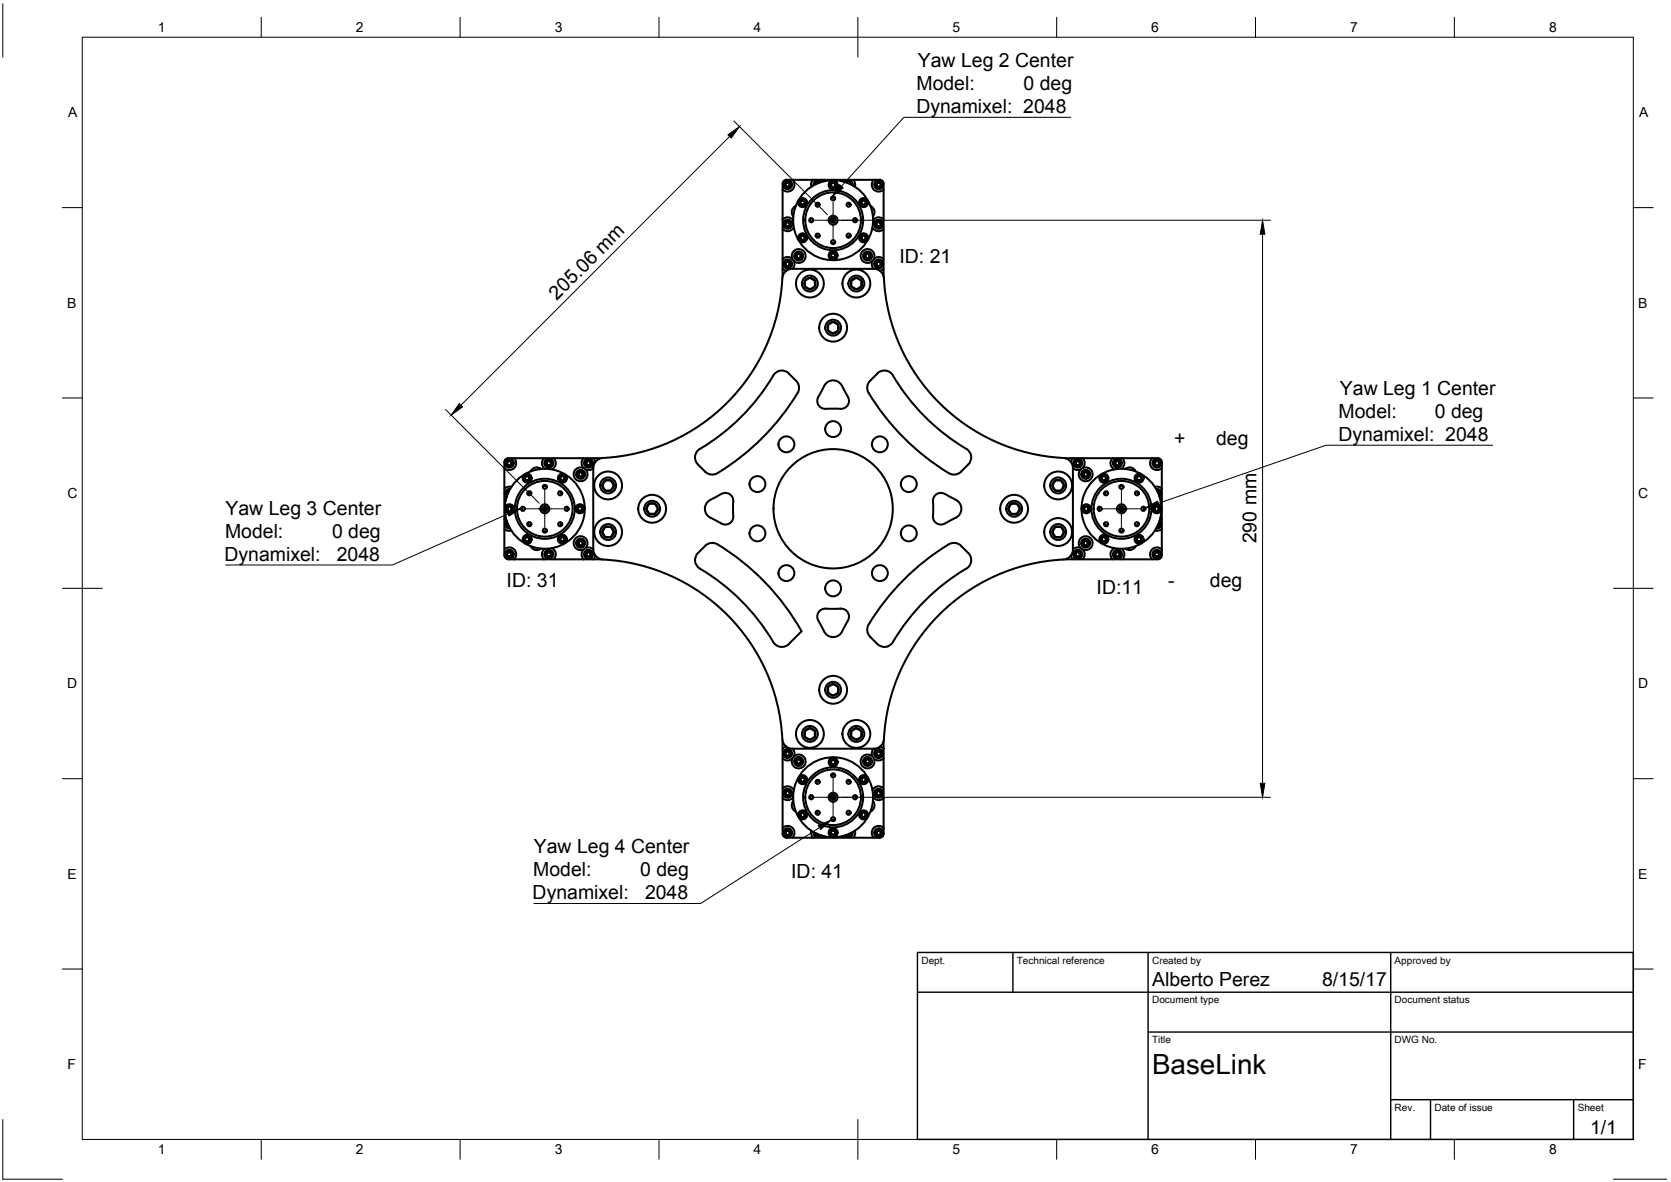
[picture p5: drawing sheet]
<svg xmlns="http://www.w3.org/2000/svg" width="420mm" height="297mm" viewBox="0 0 420 297" stroke-linecap="round" stroke-linejoin="round" font-family="sans-serif">
<g fill="none" stroke="#000" stroke-width=".51">
<path d="M196.8 55.1a1.75 1.75 0 0 1 2.6 .2M197.5 56.7l.5 .3M197.5 56.1l.5-.3 .5 .3M197.5 56.1v.6M197.5 46.7l.5 .3M197.5 46.1v.6M197.5 56.6l.5 .3M197.5 56.1v.5M198 45.8l-.5 .3M198 45.8l.5 .3M198.5 56.1v.6l-.5 .3M198.5 46.1v.6l-.5 .3"/>
<path d="M198.5 56.1v.5l-.5 .3M199.3 45.2a1.75 1.75 0 0 1 0 2.5 1.75 1.75 0 0 1-2.5-.1M199.6 57.1a1.75 1.75 0 0 1-2.8 .5M200.1 51.7a1.75 1.75 0 0 0-.6 2.7M203.9 54.8v1M204.4 45.2l-.5 1 .1 .7M205.2 46.1v.2M205.2 59l.7 .7M205.2 46.1l-.1 .2M205.9 51l-.7 .7M205.9 46l-.2-.2-.5 .3M206 45.9h-.5l-.3 .2"/>
<path d="M206.4 45.8a1.01 1.01 0 0 0-1.1-.3 1.01 1.01 0 0 0-.6 1M206.6 45.7a1.13 1.13 0 0 0-1.4-.3 1.13 1.13 0 0 0-.6 1.2M206.9 45.2l.3 .4M209 46.2v.6M209 46.2l.5-.3 .5 .3v.6l-.5 .3-.5-.3M209 46.2a.58 .58 0 0 1 .9-.2 .58 .58 0 0 1 0 .9 .58 .58 0 0 1-.9-.1M210 49.7h-1M212 45.2l-.2 .4M212.4 45.7a1.13 1.13 0 0 1 1.3-.3 1.13 1.13 0 0 1 .7 1.2M212.5 45.8a1.01 1.01 0 0 1 1.2-.3 1.01 1.01 0 0 1 .6 1M213 45.9h.5l.3 .2M213.1 46l.2-.2 .5 .3"/>
<path d="M213.1 51l.7 .7M213.8 46.1v.2M213.8 46.1l.1 .2M213.8 59l-.7 .7M214.5 45.2l.4 .6 .1 1.1M215.1 54.8v1M216.6 50.6v.6l.5 .3M217.1 50.3l-.5 .3M217.1 50.3l.5 .3M217.1 59.2l.5 .3M217.1 59.2l-.5 .3v.5M217.1 59.2l-.5 .3v.6"/>
<path d="M217.6 50.6v.6l-.5 .3M217.6 59.5v.5M217.6 59.5v.6M218.9 51.7a1.75 1.75 0 0 1 .6 2.7M219.4 57.1a1.75 1.75 0 0 0 2.8 .5M219.7 45.2a1.75 1.75 0 0 0 0 2.5 1.75 1.75 0 0 0 2.5-.1M221.4 56.1l-.5-.3-.5 .3v.6l.5 .3M221.4 56.1v.6l-.5 .3M221.4 46.1l-.5-.3-.5 .3v.6l.5 .3M221.4 46.1v.6l-.5 .3M221.4 56.1v.5l-.5 .3M221.4 56.1a.58 .58 0 0 0-1 0 .58 .58 0 0 0 .5 .8"/>
<path d="M221.4 46.1a.58 .58 0 0 0-1 0 .58 .58 0 0 0 .5 .9M222.2 46.2v23.3M222.2 55.1a1.75 1.75 0 0 0-2.7 .2M222.2 46.2a.97 .97 0 0 0-1-1h-23.4a1.01 1.01 0 0 0-1 1v23.3M196.8 67.5l.9 .5M197.5 66.6l.5 .3M197.5 66.6v-.6l.6-.2 .4 .2v.6l-.5 .3M197.5 66.6a.58 .58 0 0 1 .3-.8 .58 .58 0 0 1 .8 .4 .58 .58 0 0 1-.6 .7M199.2 67.6h20.5M199.2 67.5a2.51 2.51 0 0 0-2.5 2.4 47.7 47.7 0 0 1-45.7 45.3 2.51 2.51 0 0 0-1.8 2.4M199.2 65l.4 .6M199.2 65a1.75 1.75 0 0 1 1.6-2.4 1.75 1.75 0 0 1 1.7 2.4 1.75 1.75 0 0 1-2.9 .6"/>
<path d="M199.2 65.1a1.75 1.75 0 0 0-2.4 0M199.6 65.6a1.75 1.75 0 0 1-.3 1.9M200.3 64l.5-.2 .5 .2M200.3 64.6l.5 .3M200.3 64v.6M200.3 64.1l.5-.3 .5 .3M200.3 64.1v.5M201.3 64.1v.5l-.5 .3M201.3 64v.6l-.5 .3M202.4 70.5l.7-.4a.85 .85 0 0 1 1.4 .2 1.21 1.21 0 0 1 .4 1.5l-.8 .6a1.14 1.14 0 0 1-1.5-.3l-.2-.1zM210 61h-1M216.6 72l-1.3 .7"/>
<path d="M216.6 72v-.9a.84 .84 0 0 0-.9-1 .85 .85 0 0 0-1.2 .2 1.21 1.21 0 0 0-.4 1.5l1.2 .9M216.6 72a1.45 1.45 0 0 1-1.3 .7M216.6 72a1.45 1.45 0 0 0-.8-2.1 1.45 1.45 0 0 0-1.9 1.1 1.45 1.45 0 0 0 1.4 1.7M216.6 60l.5 .3 .5-.3M216.6 60.1l.5 .2 .5-.2M217.6 64.6l.5 .3M217.6 64.1l.5-.3 .5 .2v.6M217.6 64.1v.5M217.6 64a.58 .58 0 0 1 .8-.2 .58 .58 0 0 1 .2 .8M217.6 64v.6M218.6 64.6l-.5 .3M219.3 65.6a1.75 1.75 0 0 0 .4 1.9"/>
<path d="M219.7 65l-.4 .6M219.7 65a1.75 1.75 0 0 0-1.5-2.4 1.75 1.75 0 0 0-1.7 2.4 1.75 1.75 0 0 0 2.8 .6M219.7 65.1a1.75 1.75 0 0 1 2.5 0M219.7 67.5a2.51 2.51 0 0 1 2.6 2.4 47.7 47.7 0 0 0 45.6 45.3 2.51 2.51 0 0 1 1.9 2.4M220.9 65.7l-.5 .3v.6l.5 .3M220.9 65.7l.5 .3v.6l-.5 .3M220.9 65.7a.58 .58 0 0 0-.5 .6 .58 .58 0 0 0 .5 .6M220.9 65.7a.58 .58 0 0 1 .6 .6 .58 .58 0 0 1-.6 .6M222.2 67.5l-1 .5M198.3 93.9l1.9 1.8M198.4 93.8a2.51 2.51 0 0 0-4 .5 52.3 52.3 0 0 1-18.4 18.5M200.2 95.7a2.51 2.51 0 0 1 .4 3.1"/>
<path d="M200.5 98.8a58.9 58.9 0 0 1-20.6 20.3 2.53 2.53 0 0 1-2.6-.5l-1.8-1.9a2.51 2.51 0 0 1 .5-3.9M208.2 81.6l.8-.4a1.14 1.14 0 0 1 1.6 .3l.1 .1v.9a1.13 1.13 0 0 1-1.1 1.2l-.1 .1-.8-.4a1.1 1.1 0 0 1-.5-1.5zM218.8 95.7a2.51 2.51 0 0 0-.4 3.1 59.1 59.1 0 0 0 20.7 20.3 2.51 2.51 0 0 0 2.6-.6l1.7-1.8a2.5 2.5 0 0 0-.4-3.9M218.8 95.7l1.8-1.9a2.51 2.51 0 0 1 3.9 .5 52.3 52.3 0 0 0 18.5 18.5M129.3 115.1a1.75 1.75 0 0 1 0 2.5 1.75 1.75 0 0 1-2.5 0M132.3 119.7l-.3 .5 .3 .5M132.3 119.7h.5M132.8 119.7l.3 .5M132.9 119.7h-.6M132.9 119.7l.2 .5M136.1 117.8a1.75 1.75 0 0 0-2.7 .7M136.8 115.1a1.75 1.75 0 0 0 .2 2.7"/>
<path d="M137.7 116.9l-.3-.5 .3-.5h.6l.2 .4-.2 .6M137.7 116.9h.6M138.3 116.9a.58 .58 0 0 0 .1-.9 .58 .58 0 0 0-.8 0 .58 .58 0 0 0 .1 .9M138.3 116.9h-.6M139.2 115.1a1.75 1.75 0 0 1-.4 2.8M141.1 119.7l-.3 .5M141.1 119.7h.6M141.7 119.7l.3 .5M141.7 119.7h-.6M146.7 117.6l.6 .4M146.7 117.6a1.75 1.75 0 0 0-2.5 1.6 1.75 1.75 0 0 0 2.4 1.6 1.75 1.75 0 0 0 .7-2.8M146.8 115.1a1.75 1.75 0 0 0-.1 2.5"/>
<path d="M149.2 117.6v20.5a2.51 2.51 0 0 0 2.4 2.5 47.7 47.7 0 0 1 45.2 45.7 2.51 2.51 0 0 0 2.4 1.9h20.5a2.51 2.51 0 0 0 2.6-2.4 47.7 47.7 0 0 1 45.6-45.3 2.51 2.51 0 0 0 1.9-2.4v-20.5M149.2 117.6a1.75 1.75 0 0 1-1.9 .4M149.2 115.1l.5 1M151.1 115.1h-23.3a1.01 1.01 0 0 0-1 1.1v23.3a1.04 1.04 0 0 0 1 1.1h9M207.6 102.7h3.7M211.3 102.7a2.05 2.05 0 0 0 2-1.1 2.05 2.05 0 0 0-.3-2.3l-.3-.5a5.7 5.7 0 0 0-2.3-3 2.79 2.79 0 0 0-3.6 2.1l-.5 .9a2.34 2.34 0 0 0 .1 3.6l1.2 .3M267.8 115.1h4.4M269.8 117.6a1.75 1.75 0 0 0 1.9 .4M269.8 115.1l-.5 1M272.2 115.1h10M272.2 115.1a1.75 1.75 0 0 1 .1 2.5M272.3 117.6l-.6 .4"/>
<path d="M272.3 117.6a1.75 1.75 0 0 1 2.4 1.6 1.75 1.75 0 0 1-2.3 1.6 1.75 1.75 0 0 1-.7-2.8M272.4 119.2l.3 .5h.6M272.7 118.7l-.3 .5M272.7 118.7h.6M273.3 118.7l.2 .5-.2 .5M273.3 118.7h-.6M273.3 118.7l.3 .5-.3 .5M277.3 119.7h.5l.3 .5M277.3 119.7l-.3 .5M279.7 115.1a1.75 1.75 0 0 0 .5 2.8M282.2 115.1h7.5M282.2 115.1a1.75 1.75 0 0 1-.2 2.7"/>
<path d="M282.9 117.8a1.75 1.75 0 0 1 2.7 .7M286.1 119.7l-.3 .5M286.1 119.7h.6M286.7 119.7l.3 .5-.2 .4-.7 .1M286.7 119.7h-.6M286.7 119.7a.58 .58 0 0 1 .2 .8 .58 .58 0 0 1-.8 .2M289.7 115.1h1.4M289.7 115.1a1.75 1.75 0 0 0 0 2.5 1.75 1.75 0 0 0 2.4 0M291.1 115.1a1.01 1.01 0 0 1 1 1.1M292.1 116.2v23.4M126.8 132.9l1 .5 .8-.1M126.8 125.3l.4 .2"/>
<path d="M126.8 138.1a1.75 1.75 0 0 1 2.5 0 1.75 1.75 0 0 1 0 2.5M127.2 130.1l-.4 .3M127.4 130.8a1.13 1.13 0 0 0-.4 1.3 1.13 1.13 0 0 0 1.2 .7M127.4 130.9a1.01 1.01 0 0 0-.3 1.2 1.01 1.01 0 0 0 1.1 .6M127.5 139.3l.2 .5h.6l.3-.5M127.5 139.3l.2-.5h.6l.3 .5M127.5 139.3a.58 .58 0 0 0 .6 .6 .58 .58 0 0 0 .5-.6M127.5 139.3a.58 .58 0 0 1 .6-.6 .58 .58 0 0 1 .5 .6M127.5 127.9l.3 .5M127.6 131.4l-.1 .5 .4 .3M127.6 131.5l-.1 .2 .4 .5M127.8 127.4l-.3 .5"/>
<path d="M127.8 128.4h.6M127.8 127.4h.6M127.9 123.5l-.4 .5 .1 .2M127.9 123.5l-.4 .3 .1 .5M128.2 123a1.01 1.01 0 0 0-1.1 .6 1.01 1.01 0 0 0 .3 1.2M128.2 122.9a1.13 1.13 0 0 0-1.2 .7 1.13 1.13 0 0 0 .4 1.3M128.4 127.4l.3 .5-.3 .5M128.4 127.4h-.6M128.4 128.4h-.6M128.6 122.4h-1.1l-.7 .4M131.4 127.4v1M132.3 135l-.3 .5 .3 .5"/>
<path d="M132.3 135h.5l.3 .5M132.3 136h.5M132.3 135h.6l.2 .5M132.7 131.5l.7 .7M132.9 136h-.6M133.1 120.2l-.3 .5h-.5M133.1 135.5l-.3 .5M133.1 120.2l-.2 .5h-.6M133.1 135.5l-.2 .5M133.4 123.5l-.7 .7M133.4 137.2a1.75 1.75 0 0 0 2.7 .7M136.5 127.8l.2-.3h.5l.2 .3"/>
<path d="M136.5 127.9l.2 .3h.5l.2-.3M136.6 127.9a.43 .43 0 0 0 .4 .4 .43 .43 0 0 0 .4-.4M136.6 127.9a.43 .43 0 0 1 .4-.5 .43 .43 0 0 1 .4 .5M137 137.9a1.75 1.75 0 0 0-.2 2.7M137.5 122.2h-1M137.5 133.5h-1M137.7 138.8l.6 .1 .3 .4-.3 .5M137.7 138.8l-.3 .5 .3 .5M137.7 139.8h.6M137.7 138.8a.58 .58 0 0 1 .8 .2 .58 .58 0 0 1-.2 .8M138.3 139.8h-.6M138.8 137.7a1.75 1.75 0 0 1 .4 2.9"/>
<path d="M140.6 123.5l.7 .7M140.8 120.2l.3 .5h.6M140.8 135.5l.3 .5M141.1 136h.6M141.3 131.5l-.7 .7M141.7 135l.3 .5M141.7 135h-.6l-.3 .5M141.7 136h-.6M142 120.2l-.3 .5M142 135.5l-.3 .5M142.6 127.4v1M145.5 127.4h.6l.3 .5"/>
<path d="M145.5 127.4l-.3 .5 .3 .5M145.5 127.4l-.2 .5 .2 .5M146.4 127.9l-.3 .5h-.6M146.7 138.1a1.75 1.75 0 0 0 .1 2.5M147.3 137.7a1.75 1.75 0 0 1 1.9 .4M147.7 138.8l-.3 .5 .3 .5M147.7 138.8h.5l.3 .5M147.7 138.8h.6l.3 .5M148.5 139.3l-.3 .5h-.5M148.6 139.3l-.3 .5h-.6M149.7 139.6l-.5 1M152.2 120.8h.8a1.17 1.17 0 0 1 1.2 1l.1 .2-.4 .8a1.1 1.1 0 0 1-1.5 .5h-.2l-.5-.8a1.2 1.2 0 0 1 .4-1.6z"/>
<path d="M153.6 132.4l.5 .8a1.2 1.2 0 0 1-.4 1.6l-.1 .2h-.9a1.17 1.17 0 0 1-1.2-1.1l-.1-.2M153.6 132.4h-.9a1.17 1.17 0 0 0-1.2 1.1l-.1 .2M153.6 132.4a1.45 1.45 0 0 0-2.1 1.3M153.6 132.4a1.45 1.45 0 0 1 0 2.6 1.45 1.45 0 0 1-2.1-1.3M162.5 127.8l.7 1.3M162.5 127.9a1.45 1.45 0 0 0 .7 1.2M163.2 126.6l-.7 1.3M163.2 126.6h1.5M163.2 126.6a1.45 1.45 0 0 0-.7 1.3M164.7 126.6l.4 .8a.83 .83 0 0 1-.2 1.3 1.18 1.18 0 0 1-1.5 .4h-.2M164.7 126.6a1.45 1.45 0 0 0-1.5 0M164.7 126.6a1.45 1.45 0 0 1 .5 2 1.45 1.45 0 0 1-2 .5"/>
<path d="M181.4 124.1l-.9 .5a4.9 4.9 0 0 0-3.2 2.8l.1 1.4 .5 .7 .7 .6M181.4 124.1a2.06 2.06 0 0 1 2.3 .3 2.06 2.06 0 0 1 .6 2.2v2.5a2.11 2.11 0 0 1-.8 2.4 2.11 2.11 0 0 1-2.6-.2l-2.3-1.2M237.6 124.1a2.07 2.07 0 0 0-2.4 .3 2.07 2.07 0 0 0-.6 2.2v2.5a2.06 2.06 0 0 0 .7 2.2 2.06 2.06 0 0 0 2.3 .3M237.6 124.1l.9 .5a5.6 5.6 0 0 1 3.1 2.4 2.51 2.51 0 0 1-1.2 3.1M240.4 130.1l-2.8 1.5M253.5 127.8l.8 1.3M253.5 127.9a1.45 1.45 0 0 0 .8 1.2M254.3 126.6l-.8 1.3M254.3 126.6h1.4M254.3 129.1h1.4M254.3 126.6a1.45 1.45 0 0 0-.8 1.3M255.7 126.6l.4 .8a1.2 1.2 0 0 1-.3 1.6l-.1 .1"/>
<path d="M255.7 126.6a1.45 1.45 0 0 0-1.4 0M255.7 126.6a1.45 1.45 0 0 1 0 2.5M255.7 129.1a1.45 1.45 0 0 1-1.4 0M264.6 122l.7 1.3M264.6 122a1.45 1.45 0 0 0 .7 1.2M265.3 135h1.5M266.8 120.7a1.45 1.45 0 0 0-2.2 1.3M266.8 120.7a1.45 1.45 0 0 1 .5 2 1.45 1.45 0 0 1-2 .5M266.8 135a1.45 1.45 0 0 1-1.5 0M266.8 120.8h-.9a1.17 1.17 0 0 0-1.2 1l-.1 .2M266.8 120.8l.4 .7a1.12 1.12 0 0 1-.3 1.6l-.1 .2h-1.5M267.5 133.7l-.4-.8a1.1 1.1 0 0 0-1.5-.5h-.3l-.4 .8a1.2 1.2 0 0 0 .4 1.6v.2"/>
<path d="M267.5 133.7l-.7 1.3M267.5 133.7a1.45 1.45 0 0 1-.7 1.3M267.5 133.7a1.45 1.45 0 0 0-2.2-1.3 1.45 1.45 0 0 0 0 2.6M269.3 139.6l.5 1M270.4 139.3l.3 .5h.6M270.7 138.8l-.3 .5M270.7 138.8h.6M271.3 138.8l.3 .5M271.3 138.8h-.6M271.6 139.3l-.3 .5M271.7 137.7a1.75 1.75 0 0 0-1.9 .4M272.3 138.1a1.75 1.75 0 0 1-.1 2.5"/>
<path d="M272.5 127.9l.3 .5h.6M273.4 127.4h-.6l-.3 .5M273.4 127.4l.3 .5-.3 .5M276.4 127.4v1M277 120.2l.3 .5M277.3 135h.5l.3 .5M277.3 135l-.3 .5 .3 .5M277.3 136h.5M277.7 131.5l.7 .7M277.8 136h-.5M278.1 135.5l-.3 .5M278.1 120.2l-.3 .5h-.5"/>
<path d="M278.4 123.5l-.7 .7M280.2 137.7a1.75 1.75 0 0 0-.5 2.9M280.4 139.3l.3 .5h.5M280.4 139.3l.3 .5h.6M280.7 138.8l-.3 .5M280.7 138.8h.5M281.2 138.8l.3 .5M281.3 138.8h-.6M281.3 138.8l.2 .5M281.5 139.3l-.3 .5M281.5 127.9l.3 .3M281.5 127.8l.3-.3h.4l.2 .3"/>
<path d="M281.5 139.3l-.2 .5M281.5 127.9a.43 .43 0 0 1 .5-.5 .43 .43 0 0 1 .4 .5M282 137.9a1.75 1.75 0 0 1 .2 2.7M282.4 127.9l-.2 .3h-.4M282.5 122.2h-1M282.5 133.5h-1M285.6 137.2a1.75 1.75 0 0 1-2.7 .7M285.6 123.5l.7 .7M285.8 135.5l.3 .5h.6M285.8 120.2l.3 .5M286.3 131.5l-.7 .7M286.7 135l.3 .5"/>
<path d="M286.7 135h-.6l-.3 .5M287 135.5l-.3 .5M287.6 127.4v1M290.4 122.4l.7-.1 1 .5M290.5 127.4h.6l.3 .5M290.5 127.4l-.3 .5 .3 .5M290.6 127.4h.5l.3 .5M290.6 127.4l-.3 .5 .3 .5M290.6 138.8a.58 .58 0 0 1 .9 .3 .58 .58 0 0 1-.5 .8 .58 .58 0 0 1-.7-.6M290.6 138.8l-.3 .5M290.6 138.8h.6l.3 .5-.3 .5h-.6l-.3-.5M290.7 122.9a1.13 1.13 0 0 1 1.3 .7 1.13 1.13 0 0 1-.4 1.3"/>
<path d="M290.8 123a1.01 1.01 0 0 1 1 .6 1.01 1.01 0 0 1-.2 1.2M291 123.5l.4 .2 .1 .3M291 123.5l.5 .5M291.4 131.5l.1 .2M291.4 131.4l.1 .3M291.4 127.9l-.3 .5h-.6M291.4 127.9l-.3 .5h-.5M291.5 131.7l-.5 .5M291.5 124l-.1 .2M291.5 131.7l-.1 .3-.4 .2M291.5 124l-.1 .3M291.6 130.9a1.01 1.01 0 0 1 .2 1.2 1.01 1.01 0 0 1-1 .6"/>
<path d="M291.6 130.8a1.13 1.13 0 0 1 .4 1.3 1.13 1.13 0 0 1-1.3 .7M291.8 130.1l.3 .3M292.1 125.3l-.3 .2M292.1 132.9l-.6 .4h-1.1M292.1 138.1a1.75 1.75 0 0 0-2.4 0 1.75 1.75 0 0 0 0 2.5M292.1 139.5a1.01 1.01 0 0 1-1 1M136.8 140.6h14.3M206.1 153.5l1.1-.5h3.5a2.12 2.12 0 0 1 2.4 .8 2.12 2.12 0 0 1-.1 2.6l-.3 .5a5.7 5.7 0 0 1-2.3 3 2.79 2.79 0 0 1-3.6-2.1l-.5-.9a2.4 2.4 0 0 1-.2-3.4zM218.4 156.9a2.51 2.51 0 0 0 .4 3.1M218.4 156.9a58.9 58.9 0 0 1 20.7-20.4 2.51 2.51 0 0 1 2.6 .7l1.7 1.8a2.48 2.48 0 0 1-.4 3.9 52.1 52.1 0 0 0-18.5 18.4M267.8 140.6h23.3M198.3 161.8l3.2-3.2a59.1 59.1 0 0 0-21.6-22.1 2.48 2.48 0 0 0-2.6 .7l-1.8 1.8a2.49 2.49 0 0 0 .5 3.9 53.3 53.3 0 0 1 18.7 18.8 2.51 2.51 0 0 0 3.7 .1"/>
<path d="M208.2 172.6l.8-.4a1.14 1.14 0 0 1 1.6 .4h.1v.9a1.13 1.13 0 0 1-1.1 1.2l-.1 .1-.8-.4a1.1 1.1 0 0 1-.5-1.5zM218.8 160l1.8 1.8a2.51 2.51 0 0 0 3.9-.4M196.8 186.2v23.3a1.01 1.01 0 0 0 1 1h23.4a1.01 1.01 0 0 0 1-1M196.8 190.6a1.75 1.75 0 0 0 2.4 0M196.8 198.1a1.75 1.75 0 0 1 2.8 .5M197.5 189.7l.5 .3M197.5 199.6l.5 .3M197.5 189.7l.5 .2M197.7 187.6l-.9 .5M198 198.8l.5 .3v.5M198 198.8l-.5 .3v.5M198 198.8l-.5 .2v.6"/>
<path d="M198 198.8l.5 .2v.6M198.5 189.1l-.5-.3-.1 .1-.4 .2v.6M198.5 189.7l-.5 .3M198.5 189.1v.6M198.5 199.6l-.5 .3M198.5 189.1a.58 .58 0 0 0-.8-.2 .58 .58 0 0 0-.2 .8M198.5 189.7l-.5 .2M199.3 188.1a1.75 1.75 0 0 1 .3 2M199.6 190.1a1.75 1.75 0 0 1 2.9 .6 1.75 1.75 0 0 1-1.7 2.4 1.75 1.75 0 0 1-1.6-2.5M199.6 190.1l-.4 .5M200.3 191.1a.58 .58 0 0 0 .2 .8 .58 .58 0 0 0 .8-.3M200.3 191.1v.6l.5 .2 .5-.2"/>
<path d="M200.8 190.8l.5 .3M200.8 190.8l-.5 .3M201.3 191.1v.6M201.3 191.1v.5M202.4 183.7l.7-.4a1.14 1.14 0 0 1 1.6 .3l.2 .1v.9a.84 .84 0 0 1-.9 1.1 .9 .9 0 0 1-1.3-.3 1.17 1.17 0 0 1-.3-1.5zM203.9 199.9v1M205.9 196l-.7 .7M209 191.2v.6M209 191.2l.5-.3 .5 .3-.1 .7-.4 .2-.5-.3M209 191.2a.58 .58 0 0 1 .9-.1 .58 .58 0 0 1 0 .9 .58 .58 0 0 1-.9-.2M210 194.7h-1M213.1 196l.7 .7"/>
<path d="M214.1 183.7l.7-.4a1.14 1.14 0 0 1 1.6 .3l.2 .1M214.1 185.2l.7 .4a.93 .93 0 0 0 1.4-.2l.4-.2M214.1 183.7v1.5M214.1 183.7a1.45 1.45 0 0 1 2.5 0M214.1 185.2a1.45 1.45 0 0 0 2.5 0M214.1 183.7a1.45 1.45 0 0 0 0 1.5M215.1 199.9v1M216.6 183.7v1.5M216.6 183.7a1.45 1.45 0 0 1 0 1.5M217.1 195.4l-.5 .3v.5l.5 .3M217.1 195.4l.5 .3v.5M217.1 195.3a.58 .58 0 0 0-.5 .6 .58 .58 0 0 0 .5 .6"/>
<path d="M217.1 195.3l.5 .3v.6M217.6 191.1v.6l.5 .2M217.6 191.1v.5l.5 .3M217.6 196.2l-.5 .3M218.1 190.8l.5 .3M218.1 190.8l-.5 .3M218.6 191.7l-.5 .2M218.6 191.1v.6M218.6 191.1v.5M218.6 191.6l-.5 .3M219.3 190.1a1.75 1.75 0 0 0-2.8 .6 1.75 1.75 0 0 0 1.7 2.4 1.75 1.75 0 0 0 1.5-2.5M219.3 190.1l.4 .5"/>
<path d="M219.7 188.1a1.75 1.75 0 0 0-.4 2M220.9 198.8l.5 .3v.5M220.9 198.8l-.5 .3v.5l.5 .3 .5-.3M220.9 198.8a.58 .58 0 0 0-.5 .8 .58 .58 0 0 0 1 0M220.9 198.8l.5 .2v.6M221.2 187.6l1 .5M221.4 189.1l-.5-.3-.5 .3v.6l.5 .2 .5-.2M221.4 189.1v.6M221.4 189.1a.58 .58 0 0 0-.8-.2 .58 .58 0 0 0 0 .9 .58 .58 0 0 0 .8-.1M222.2 186.2v23.3M222.2 198.1a1.75 1.75 0 0 0-2.8 .5M222.2 190.6a1.75 1.75 0 0 1-2.5 0"/>
<path d="M196.8 208.1a1.75 1.75 0 0 1 2.5-.1 1.75 1.75 0 0 1 0 2.5M198 208.7l.5 .3M198 208.7l-.5 .3v.6l.5 .3M198 208.7a.58 .58 0 0 0-.6 .6 .58 .58 0 0 0 .6 .6M198.5 209.6l-.5 .3M198.5 209v.6M199.4 200.4a1.75 1.75 0 0 1-2.6 .2M199.5 201.3a1.75 1.75 0 0 0 .6 2.6M204 208.8v1.1l.4 .6M204.6 209.1a1.13 1.13 0 0 0 .6 1.2 1.13 1.13 0 0 0 1.4-.3M204.7 209.2a1.01 1.01 0 0 0 .6 1 1.01 1.01 0 0 0 1.1-.3M205.1 209.4l.4 .4h.5"/>
<path d="M205.2 209.4l.5 .5 .2-.1M205.2 204l.7 .7M207.2 210.1l-.3 .4M209 208.9l.5-.3 .5 .3v.6l-.5 .3-.5-.3M209 208.9v.6M209 208.9a.58 .58 0 0 1 .9-.1 .58 .58 0 0 1 0 .9 .58 .58 0 0 1-.9-.2M210 206h-1M211.8 210.1l.2 .4M213.8 209.4l-.5 .5-.2-.1M213.8 204l-.7 .7M213.9 209.4l-.4 .4h-.5M214.3 209.2a1.01 1.01 0 0 1-.6 1 1.01 1.01 0 0 1-1.2-.3"/>
<path d="M214.4 209.1a1.13 1.13 0 0 1-.7 1.2 1.13 1.13 0 0 1-1.3-.3M215 208.8v.7l-.5 1M219.5 201.3a1.75 1.75 0 0 1-.6 2.6M219.5 200.4a1.75 1.75 0 0 0 2.7 .2M220.9 208.7l.5 .3M220.9 208.7l-.5 .3v.6l.5 .3M220.9 208.7a.58 .58 0 0 0-.5 .6 .58 .58 0 0 0 .5 .6M221.4 209.6l-.5 .3M221.4 209v.6M222.2 208.1a1.75 1.75 0 0 0-2.5-.1 1.75 1.75 0 0 0 0 2.5"/>
<circle cx="198" cy="46.4" r="1.13"/>
<circle cx="198" cy="56.4" r="1.13"/>
<circle cx="198" cy="56.4" r="1.01"/>
<circle cx="198" cy="46.4" r="1.01"/>
<circle cx="201.8" cy="50.9" r=".58"/>
<circle cx="201.8" cy="59.8" r=".58"/>
<circle cx="201.8" cy="50.9" r="1.13"/>
<circle cx="201.8" cy="59.8" r="1.13"/>
<circle cx="201.8" cy="59.8" r="1.01"/>
<circle cx="201.8" cy="50.9" r="1.01"/>
<circle cx="204" cy="55.3" r=".52"/>
<circle cx="205.6" cy="51.4" r=".52"/>
<circle cx="205.6" cy="59.2" r=".52"/>
<circle cx="209.5" cy="55.3" r=".44"/>
<circle cx="209.5" cy="55.3" r="7.5"/>
<circle cx="209.5" cy="46.5" r="1.13"/>
<circle cx="209.5" cy="49.8" r=".52"/>
<circle cx="209.5" cy="55.3" r=".43"/>
<circle cx="209.5" cy="55.3" r=".62"/>
<circle cx="209.5" cy="46.5" r="1.01"/>
<circle cx="209.5" cy="55.3" r="1.13"/>
<circle cx="209.5" cy="55.3" r="7"/>
<circle cx="209.5" cy="55.3" r="10"/>
<circle cx="213.4" cy="59.2" r=".52"/>
<circle cx="213.4" cy="51.4" r=".52"/>
<circle cx="215" cy="55.3" r=".52"/>
<circle cx="217.1" cy="50.9" r="1.13"/>
<circle cx="217.1" cy="59.8" r="1.13"/>
<circle cx="217.1" cy="59.8" r="1.01"/>
<circle cx="217.1" cy="50.9" r="1.01"/>
<circle cx="220.9" cy="46.4" r="1.13"/>
<circle cx="220.9" cy="56.4" r="1.13"/>
<circle cx="220.9" cy="56.4" r="1.01"/>
<circle cx="220.9" cy="46.4" r="1.01"/>
<circle cx="198" cy="66.3" r="1.13"/>
<circle cx="198" cy="66.3" r="1.01"/>
<circle cx="200.8" cy="64.3" r="1.13"/>
<circle cx="200.8" cy="64.3" r="1.01"/>
<circle cx="203.6" cy="71.3" r="1.45"/>
<circle cx="203.6" cy="71.3" r="2"/>
<circle cx="203.6" cy="71.3" r="3.5"/>
<circle cx="209.5" cy="64.2" r=".58"/>
<circle cx="209.5" cy="64.2" r="1.13"/>
<circle cx="209.5" cy="60.8" r=".52"/>
<circle cx="209.5" cy="64.2" r="1.01"/>
<circle cx="215.3" cy="71.3" r="2"/>
<circle cx="215.3" cy="71.3" r="3.5"/>
<circle cx="218.1" cy="64.3" r="1.13"/>
<circle cx="218.1" cy="64.3" r="1.01"/>
<circle cx="220.9" cy="66.3" r="1.13"/>
<circle cx="220.9" cy="66.3" r="1.01"/>
<circle cx="209.5" cy="82.3" r="1.45"/>
<circle cx="209.5" cy="82.3" r="2"/>
<circle cx="209.5" cy="82.3" r="3.5"/>
<circle cx="128" cy="116.4" r=".58"/>
<circle cx="128.1" cy="116.4" r="1.13"/>
<circle cx="128.1" cy="116.4" r=".58"/>
<circle cx="128.1" cy="116.4" r="1.01"/>
<circle cx="138" cy="116.4" r="1.13"/>
<circle cx="138" cy="116.4" r="1.01"/>
<circle cx="146" cy="119.2" r=".57"/>
<circle cx="146" cy="119.2" r="1.13"/>
<circle cx="146" cy="119.2" r=".58"/>
<circle cx="146" cy="119.2" r="1.01"/>
<circle cx="148" cy="116.4" r=".58"/>
<circle cx="148" cy="116.4" r="1.13"/>
<circle cx="148" cy="116.4" r="1.01"/>
<circle cx="197.7" cy="111.7" r="2"/>
<circle cx="209.5" cy="107.8" r="2"/>
<circle cx="221.2" cy="111.7" r="2"/>
<circle cx="271" cy="116.4" r=".58"/>
<circle cx="271" cy="116.4" r="1.13"/>
<circle cx="271" cy="116.4" r="1.01"/>
<circle cx="273" cy="119.2" r="1.13"/>
<circle cx="273" cy="119.2" r="1.01"/>
<circle cx="281" cy="116.4" r=".58"/>
<circle cx="281" cy="116.4" r="1.13"/>
<circle cx="281" cy="116.4" r="1.01"/>
<circle cx="290.9" cy="116.4" r="1.13"/>
<circle cx="290.9" cy="116.4" r=".58"/>
<circle cx="290.9" cy="116.4" r="1.01"/>
<circle cx="128.1" cy="139.3" r="1.13"/>
<circle cx="128.1" cy="139.3" r="1.01"/>
<circle cx="128.1" cy="127.9" r="1.13"/>
<circle cx="128.1" cy="127.9" r="1.01"/>
<circle cx="131.5" cy="127.9" r=".52"/>
<circle cx="132.6" cy="135.5" r="1.13"/>
<circle cx="132.6" cy="120.2" r="1.13"/>
<circle cx="132.6" cy="120.2" r="1.01"/>
<circle cx="132.6" cy="135.5" r="1.01"/>
<circle cx="133.1" cy="131.7" r=".52"/>
<circle cx="133.1" cy="124" r=".52"/>
<circle cx="137" cy="127.9" r="7.5"/>
<circle cx="137" cy="133.3" r=".52"/>
<circle cx="137" cy="122.4" r=".52"/>
<circle cx="137" cy="127.9" r=".62"/>
<circle cx="137" cy="127.9" r="1.13"/>
<circle cx="137" cy="127.9" r="7"/>
<circle cx="137" cy="127.9" r="10"/>
<circle cx="138" cy="139.3" r="1.13"/>
<circle cx="138" cy="139.3" r="1.01"/>
<circle cx="140.9" cy="124" r=".52"/>
<circle cx="140.9" cy="131.7" r=".52"/>
<circle cx="141.4" cy="135.5" r="1.13"/>
<circle cx="141.4" cy="120.2" r="1.13"/>
<circle cx="141.4" cy="120.2" r="1.01"/>
<circle cx="141.4" cy="135.5" r="1.01"/>
<circle cx="142.5" cy="127.9" r=".52"/>
<circle cx="145.8" cy="127.9" r="1.13"/>
<circle cx="145.8" cy="127.9" r="1.01"/>
<circle cx="146" cy="136.5" r=".57"/>
<circle cx="146" cy="136.5" r="1.13"/>
<circle cx="146" cy="136.5" r=".58"/>
<circle cx="146" cy="136.5" r="1.75"/>
<circle cx="146" cy="136.5" r="1.01"/>
<circle cx="148" cy="139.3" r="1.13"/>
<circle cx="148" cy="139.3" r="1.01"/>
<circle cx="152.9" cy="122" r="1.45"/>
<circle cx="152.9" cy="122" r="2"/>
<circle cx="152.9" cy="133.7" r="2"/>
<circle cx="152.9" cy="133.7" r="3.5"/>
<circle cx="152.9" cy="122" r="3.5"/>
<circle cx="164" cy="127.9" r="2"/>
<circle cx="164" cy="127.9" r="3.5"/>
<circle cx="190.5" cy="134" r="2"/>
<circle cx="190.5" cy="121.7" r="2"/>
<circle cx="209.5" cy="127.9" r="15"/>
<circle cx="228.5" cy="121.7" r="2"/>
<circle cx="228.5" cy="134" r="2"/>
<circle cx="255" cy="127.9" r="2"/>
<circle cx="255" cy="127.9" r="3.5"/>
<circle cx="266.1" cy="122" r="2"/>
<circle cx="266.1" cy="133.7" r="2"/>
<circle cx="266.1" cy="122" r="3.5"/>
<circle cx="266.1" cy="133.7" r="3.5"/>
<circle cx="271" cy="139.3" r="1.13"/>
<circle cx="271" cy="139.3" r="1.01"/>
<circle cx="273" cy="136.5" r=".57"/>
<circle cx="273" cy="136.5" r="1.13"/>
<circle cx="273" cy="136.5" r=".58"/>
<circle cx="273" cy="136.5" r="1.75"/>
<circle cx="273" cy="136.5" r="1.01"/>
<circle cx="273.1" cy="127.9" r="1.13"/>
<circle cx="273.1" cy="127.9" r="1.01"/>
<circle cx="276.5" cy="127.9" r=".52"/>
<circle cx="277.6" cy="135.5" r="1.13"/>
<circle cx="277.6" cy="120.2" r="1.13"/>
<circle cx="277.6" cy="135.5" r="1.01"/>
<circle cx="277.6" cy="120.2" r="1.01"/>
<circle cx="278.1" cy="131.7" r=".52"/>
<circle cx="278.1" cy="124" r=".52"/>
<circle cx="281" cy="139.3" r="1.13"/>
<circle cx="281" cy="139.3" r="1.01"/>
<circle cx="282" cy="127.9" r="7.5"/>
<circle cx="282" cy="122.4" r=".52"/>
<circle cx="282" cy="133.3" r=".52"/>
<circle cx="282" cy="127.9" r=".62"/>
<circle cx="282" cy="127.9" r="1.13"/>
<circle cx="282" cy="127.9" r="7"/>
<circle cx="282" cy="127.9" r="10"/>
<circle cx="285.9" cy="124" r=".52"/>
<circle cx="285.9" cy="131.7" r=".52"/>
<circle cx="286.4" cy="135.5" r="1.13"/>
<circle cx="286.4" cy="120.2" r="1.13"/>
<circle cx="286.4" cy="120.2" r="1.01"/>
<circle cx="286.4" cy="135.5" r="1.01"/>
<circle cx="287.5" cy="127.9" r=".52"/>
<circle cx="290.8" cy="127.9" r="1.13"/>
<circle cx="290.8" cy="127.9" r="1.01"/>
<circle cx="290.9" cy="139.3" r="1.13"/>
<circle cx="290.9" cy="139.3" r="1.01"/>
<circle cx="197.7" cy="144" r="2"/>
<circle cx="209.5" cy="147.9" r="2"/>
<circle cx="221.2" cy="144" r="2"/>
<circle cx="209.5" cy="173.3" r="1.45"/>
<circle cx="209.5" cy="173.3" r="2"/>
<circle cx="209.5" cy="173.3" r="3.5"/>
<circle cx="198" cy="189.4" r="1.13"/>
<circle cx="198" cy="199.3" r="1.13"/>
<circle cx="198" cy="189.4" r="1.01"/>
<circle cx="198" cy="199.3" r="1.01"/>
<circle cx="200.8" cy="191.4" r="1.13"/>
<circle cx="200.8" cy="191.4" r="1.01"/>
<circle cx="201.8" cy="196" r=".58"/>
<circle cx="201.8" cy="195.9" r="1.13"/>
<circle cx="201.8" cy="195.9" r=".58"/>
<circle cx="201.8" cy="195.9" r="1.01"/>
<circle cx="203.6" cy="184.4" r="1.45"/>
<circle cx="203.6" cy="184.4" r="2"/>
<circle cx="203.6" cy="184.4" r="3.5"/>
<circle cx="205.6" cy="196.5" r=".52"/>
<circle cx="209.5" cy="191.5" r="1.13"/>
<circle cx="209.5" cy="194.8" r=".52"/>
<circle cx="209.5" cy="191.5" r="1.01"/>
<circle cx="213.4" cy="196.5" r=".52"/>
<circle cx="215.3" cy="184.4" r="2"/>
<circle cx="215.3" cy="184.4" r="3.5"/>
<circle cx="217.1" cy="195.9" r="1.13"/>
<circle cx="217.1" cy="195.9" r="1.01"/>
<circle cx="218.1" cy="191.4" r="1.13"/>
<circle cx="218.1" cy="191.4" r="1.01"/>
<circle cx="220.9" cy="189.4" r="1.13"/>
<circle cx="220.9" cy="199.3" r="1.13"/>
<circle cx="220.9" cy="189.4" r="1.01"/>
<circle cx="220.9" cy="199.3" r="1.01"/>
<circle cx="198" cy="209.3" r="1.13"/>
<circle cx="198" cy="209.3" r="1.01"/>
<circle cx="201.8" cy="204.8" r=".58"/>
<circle cx="201.8" cy="204.8" r="1.13"/>
<circle cx="201.8" cy="204.8" r="1.01"/>
<circle cx="204" cy="200.4" r=".52"/>
<circle cx="205.6" cy="204.2" r=".52"/>
<circle cx="209.5" cy="200.4" r=".44"/>
<circle cx="209.5" cy="200.4" r="7.5"/>
<circle cx="209.5" cy="209.2" r="1.13"/>
<circle cx="209.5" cy="205.9" r=".52"/>
<circle cx="209.5" cy="200.4" r=".43"/>
<circle cx="209.5" cy="200.4" r=".62"/>
<circle cx="209.5" cy="209.2" r="1.01"/>
<circle cx="209.5" cy="200.4" r="1.13"/>
<circle cx="209.5" cy="200.4" r="7"/>
<circle cx="209.5" cy="200.4" r="10"/>
<circle cx="213.4" cy="204.2" r=".52"/>
<circle cx="215" cy="200.4" r=".52"/>
<circle cx="217.1" cy="204.8" r=".58"/>
<circle cx="217.1" cy="204.8" r="1.13"/>
<circle cx="217.1" cy="204.8" r="1.01"/>
<circle cx="220.9" cy="209.3" r="1.13"/>
<circle cx="220.9" cy="209.3" r="1.01"/>
</g>
<g fill="none" stroke="#000" stroke-width=".25">
<path d="M.7 1v13.4M20.7 9.4h390v276.9h-390zM65.7 4.4v5M115.7 4.4v5M165.7 4.4v5M215.7 4.4v10M265.7 4.4v5M315.7 4.4v5M365.7 4.4v5M183.5 34.3l-67.6 67.5M184.5 30.4l23.6 23.6M269.2 29.5h-41.9l-15.7 17.3"/>
<path d="M15.7 52.2h5M204.8 55.4h114.7M209.5 50.7v9.3M317.5 58.9v138M410.7 52.2h5M15.7 100h5M112 102.9l23.6 23.5M375.3 111.9h-41.9l-42.2 14.6M410.7 100h5M127.8 129.1l-29.1 12.9h-42M132.3 127.9h9.3M137 123.2v9.3"/>
<path d="M277.4 127.9h9.2M282 123.2v9.3M15.7 147.8h10M405.7 147.8h10M15.7 195.7h5M209.5 195.7v9.3M410.7 195.7h5M204.8 200.4h114.7M206.1 208l-29.9 19.1h-42M15.7 243.5h5M410.7 243.5h5M.7 281.3v15h15"/>
<path d="M65.7 286.3v5M115.7 286.3v5M165.7 286.3v5M215.7 281.3v10M265.7 286.3v5M315.7 286.3v5M365.7 286.3v5M405.7 296.3h13.4"/>
</g>
<path d="M230.7 239.4h180v46.9h-180zM254.7 239.4v9.9M288.7 239.4v46.9M349.7 239.4v46.9M230.7 249.3h180M288.7 259.4h122M349.7 276.4h61M359.7 276.4v9.9M395.7 276.4v9.9" fill="none" stroke="#000" stroke-width=".36"/>
<path d="M183 33.9l2.9-2.1-2 2.9zM211.1 46.4l.9 .8-2.8 2.2zM317.5 55.4l.5 3.5h-1.1zM115.5 101.4l.8 .9-2.9 2zM127.5 128.6l3.5-.9-3 2zM287.9 127.6l3.1-1.7 .4 1.1zM316.9 196.9h1.1l-.5 3.5zM205.7 207.5l3.3-1.4-2.6 2.3z" fill="#000" stroke="#000" stroke-width=".25"/>
<text font-size="7" x="289.7" y="269.9">BaseLink</text>
<g font-size="4.9">
<text x="230.8" y="16.8">Yaw Leg 2 Center</text>
<text x="230.4" y="22.6">Model:</text>
<text x="257.4" y="22.6">0 deg</text>
<text x="230.4" y="28.5">Dynamixel: 2048</text>
<text x="226.2" y="66.1">ID: 21</text>
<text x="140" y="75.5" transform="rotate(-45 140 75.5)">205.06 mm</text>
<text x="336.9" y="99.2">Yaw Leg 1 Center</text>
<text x="336.6" y="105.1">Model:</text>
<text x="360.8" y="105.1">0 deg</text>
<text x="295.2" y="111.9">+</text>
<text x="305.8" y="111.9">deg</text>
<text x="336.5" y="110.9">Dynamixel: 2048</text>
<text x="56.7" y="129.3">Yaw Leg 3 Center</text>
<text x="56.6" y="135.1">Model:</text>
<text x="83.5" y="135.1">0 deg</text>
<text x="315.9" y="136.5" transform="rotate(-90 315.9 136.5)">290 mm</text>
<text x="56.4" y="141">Dynamixel:</text>
<text x="84.7" y="141">2048</text>
<text x="127.4" y="147.6">ID: 31</text>
<text x="275.7" y="149.3">ID:11</text>
<text x="293.8" y="147.4">-</text>
<text x="304.2" y="147.4">deg</text>
<text x="134.2" y="214.4">Yaw Leg 4 Center</text>
<text x="134.1" y="220.2">Model:</text>
<text x="161" y="220.2">0 deg</text>
<text x="199" y="220.6">ID: 41</text>
<text x="133.9" y="226">Dynamixel:</text>
<text x="162.2" y="226">2048</text>
<text x="289.7" y="247.8">Alberto Perez</text>
<text x="332.4" y="247.8">8/15/17</text>
<text x="399.8" y="284.9">1/1</text>
</g>
<g font-size="3.5">
<text x="39.7" y="8.1">1</text>
<text x="89.5" y="8.1">2</text>
<text x="139.5" y="8.1">3</text>
<text x="189.4" y="8.1">4</text>
<text x="239.5" y="8.1">5</text>
<text x="289.4" y="8.1">6</text>
<text x="339.5" y="8.1">7</text>
<text x="389.5" y="8.1">8</text>
<text x="17.1" y="29.5">A</text>
<text x="412.1" y="29.5">A</text>
<text x="16.9" y="77.3">B</text>
<text x="411.9" y="77.3">B</text>
<text x="16.9" y="125.2">C</text>
<text x="411.9" y="125.2">C</text>
<text x="16.9" y="173">D</text>
<text x="411.9" y="173">D</text>
<text x="16.9" y="220.9">E</text>
<text x="411.9" y="220.9">E</text>
<text x="16.9" y="268.7">F</text>
<text x="411.9" y="268.7">F</text>
<text x="39.7" y="290.1">1</text>
<text x="89.5" y="290.1">2</text>
<text x="139.5" y="290.1">3</text>
<text x="189.4" y="290.1">4</text>
<text x="239.5" y="290.1">5</text>
<text x="289.4" y="290.1">6</text>
<text x="339.5" y="290.1">7</text>
<text x="389.5" y="290.1">8</text>
</g>
<g font-size="2.5">
<text x="231.7" y="242.1">Dept.</text>
<text x="255.7" y="242.1">Technical reference</text>
<text x="289.7" y="242.1">Created by</text>
<text x="350.7" y="242.1">Approved by</text>
<text x="289.7" y="252.1">Document type</text>
<text x="350.7" y="252.1">Document status</text>
<text x="289.7" y="262.1">Title</text>
<text x="350.7" y="262.1">DWG No.</text>
<text x="350.7" y="279.1">Rev.</text>
<text x="360.7" y="279.1">Date of issue</text>
<text x="396.7" y="279.1">Sheet</text>
</g>
</svg>
